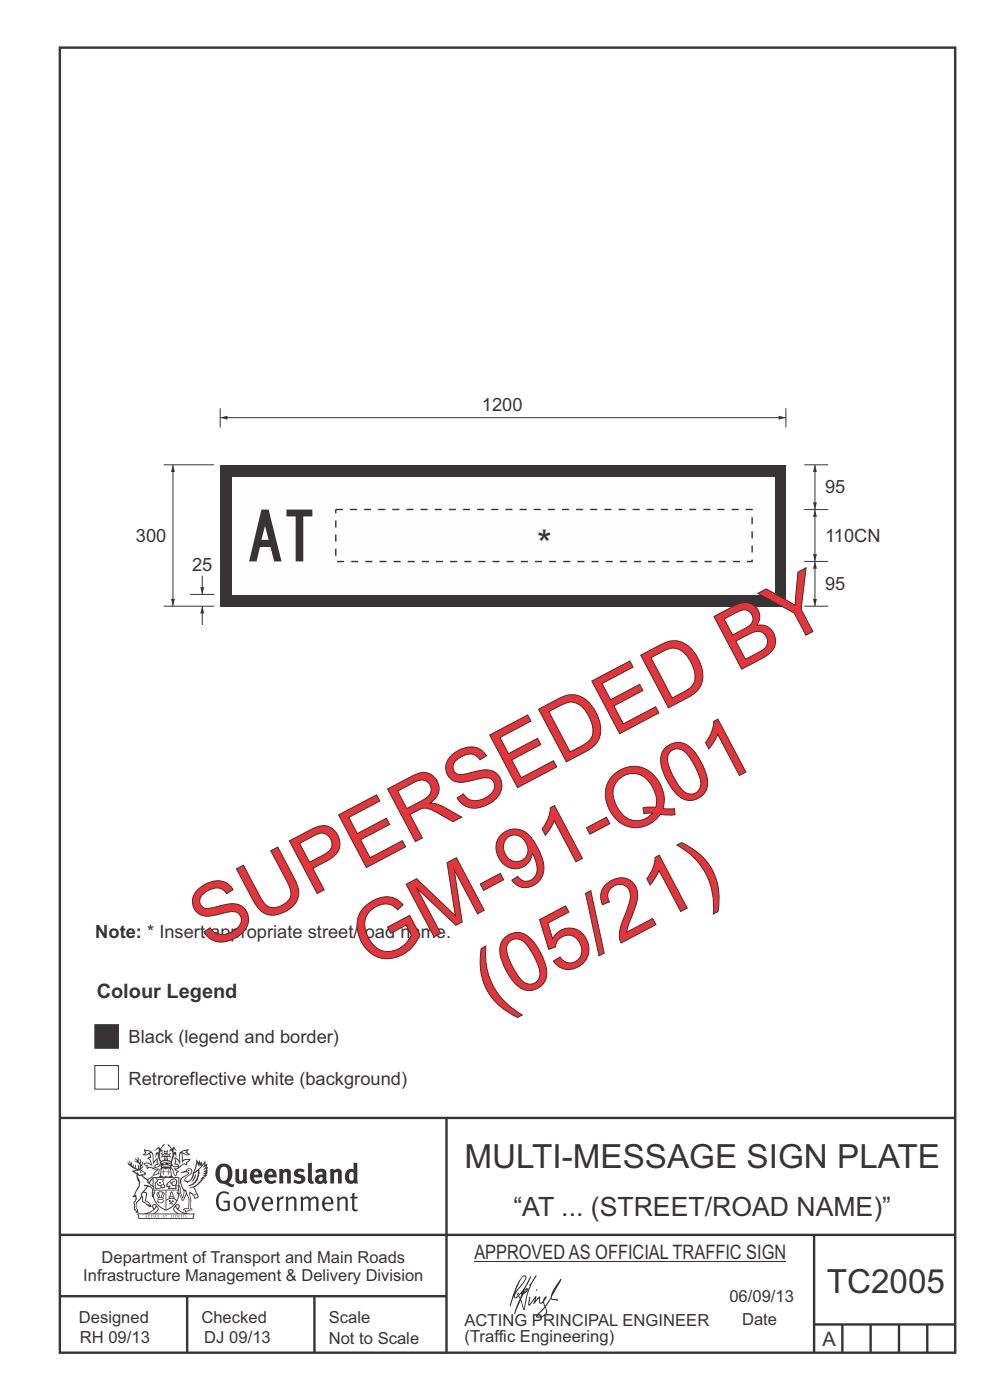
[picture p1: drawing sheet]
<svg xmlns="http://www.w3.org/2000/svg" width="210mm" height="297mm" viewBox="0 0 210 297" stroke-linecap="round" stroke-linejoin="round" font-family="sans-serif">
<g fill="none" stroke="#373435" stroke-width=".51">
<path d="M12.7 10.1h189.9v276.9h-189.9zM12.7 237.2h190M94.7 237.1v50.1M12.7 262h190M12.7 275h82M39.7 275v12M66.7 275v12M172.7 262v25M172.7 281h30M178.7 281v6M184.7 281v6M190.7 281v6"/>
<path d="M196.7 281v6"/>
</g>
<g fill="#373435">
<path d="M47 247.7a2.55 2.55 0 0 0 0 2.7l.3 .1a.81 .81 0 0 0 1-.9v-.6a1.04 1.04 0 0 0-1.1-1.4zM46.3 247.3a1.82 1.82 0 0 1 2.1-.2 1.82 1.82 0 0 1 .9 1.9 2.29 2.29 0 0 1-.8 1.9l.7 .4h.5l-.2 .5a2.87 2.87 0 0 1-2-.6 2.12 2.12 0 0 1-1.6-3.2z" fill-rule="evenodd"/>
<path d="M49.9 248.1l.8-.2v2a.46 .46 0 0 0 .3 .7 .46 .46 0 0 0 .6-.3v-2.2l.7-.2v2.4l.2 .6-.5 .3-.3-.3a1.02 1.02 0 0 1-1.2 .2 1.02 1.02 0 0 1-.6-1z" fill-rule="evenodd"/>
<path d="M54 248.7l-.1 .5h.9a.49 .49 0 0 0-.2-.6 .49 .49 0 0 0-.6 .1zM53.4 248.4a1.34 1.34 0 0 1 1.6-.3 1.34 1.34 0 0 1 .7 1.5v.2h-1.8a.77 .77 0 0 0 .5 .8 .77 .77 0 0 0 .9-.3l.3 .5a1.59 1.59 0 0 1-2 .1 1.59 1.59 0 0 1-.5-2z" fill-rule="evenodd"/>
<path d="M57.1 248.7l-.2 .5h1a.49 .49 0 0 0-.2-.6 .49 .49 0 0 0-.6 .1zM56.4 248.4a1.34 1.34 0 0 1 1.6-.3 1.34 1.34 0 0 1 .7 1.5v.2h-1.8a.77 .77 0 0 0 .5 .8 .77 .77 0 0 0 .9-.3l.4 .5a1.59 1.59 0 0 1-2.1 .1 1.59 1.59 0 0 1-.5-2z" fill-rule="evenodd"/>
<path d="M59.2 248.1l.7-.2 .1 .4a.95 .95 0 0 1 1-.3 .95 .95 0 0 1 .7 .8v2.3h-.8v-2.3a.46 .46 0 0 0-.8 .1v2.2h-.8z" fill-rule="evenodd"/>
<path d="M62.6 248.3a1.75 1.75 0 0 1 2-.1l-.2 .6-.6-.2a.43 .43 0 0 0-.6 .2l.4 .4a1.04 1.04 0 0 1 1.2 1.1 1.04 1.04 0 0 1-1.4 .9l-1.2-.4 .3-.6 1 .4 .4-.4a.88 .88 0 0 0-1-.5l-.4-.2-.1-.4z" fill-rule="evenodd"/>
<path d="M65.3 246.8l.8-.2 .1 3.8 .3 .2 .1 .5a.88 .88 0 0 1-1-.1 .88 .88 0 0 1-.3-.9z" fill-rule="evenodd"/>
<path d="M67.8 249.8a.43 .43 0 0 0-.1 .7 .43 .43 0 0 0 .7-.1v-.7zM66.8 248.4a1.7 1.7 0 0 1 2.4 .1v1.9l.3 .4-.4 .4-.5-.3a1.03 1.03 0 0 1-1.7-.1 1.03 1.03 0 0 1 .8-1.6h.7v-.4a.8 .8 0 0 0-1.2 .2z" fill-rule="evenodd"/>
<path d="M70 248.1l.7-.2 .1 .4a.95 .95 0 0 1 1-.3 .95 .95 0 0 1 .7 .8v2.3h-.8v-2.3a.46 .46 0 0 0-.8 .1v2.2h-.8z" fill-rule="evenodd"/>
<path d="M74.3 248.7a1.48 1.48 0 0 0 0 1.7l.5 .1 .2-.2v-1.5l-.3-.2zM75 246.6l.8 .2 .1 4.3h-.7l-.1-.2a1.26 1.26 0 0 1-1.4 .1 1.26 1.26 0 0 1-.5-1.4 1.29 1.29 0 0 1 .4-1.3 1.29 1.29 0 0 1 1.4-.1z" fill-rule="evenodd"/>
<path d="M46.4 253.1a1.72 1.72 0 0 1 2.3 .1l-.3 .3a1.24 1.24 0 0 0-1.4-.2 1.24 1.24 0 0 0-.6 1.3 1.49 1.49 0 0 0 1.2 2l.7-.2v-1.2h-.8l-.1-.5h1.4v2a1.93 1.93 0 0 1-2.3-.1 1.93 1.93 0 0 1-.7-2.2l.2-.7z" fill-rule="evenodd"/>
<path d="M50.4 254.4a1.65 1.65 0 0 0 .2 2.2 .99 .99 0 0 0 1-1.5 .78 .78 0 0 0-.4-.8 .78 .78 0 0 0-.8 .1zM50 254.1a1.33 1.33 0 0 1 1.6 0 1.33 1.33 0 0 1 .5 1.4 1.31 1.31 0 0 1-1.3 1.5 1.31 1.31 0 0 1-1.2-1.6v-.5z" fill-rule="evenodd"/>
<path d="M52.5 253.9l.5-.1 .8 2.6 .8-2.5h.5l-1.1 3h-.5z" fill-rule="evenodd"/>
<path d="M56.3 254.4l-.2 .7h1.3a.7 .7 0 0 0-.3-.8 .7 .7 0 0 0-.8 .1zM55.9 254.3a1.22 1.22 0 0 1 1.5-.3 1.22 1.22 0 0 1 .5 1.5h-1.8a.93 .93 0 0 0 .5 1 .93 .93 0 0 0 1.1-.2l.2 .3a1.43 1.43 0 0 1-1.8 .1 1.43 1.43 0 0 1-.6-1.7z" fill-rule="evenodd"/>
<path d="M58.7 254l.4-.2 .1 .5 .4-.3 .6-.1-.1 .5a.66 .66 0 0 0-.9 .6v1.9h-.4z" fill-rule="evenodd"/>
<path d="M60.6 254l.4-.2 .1 .5a.94 .94 0 0 1 1-.4 .94 .94 0 0 1 .8 .7v2.3h-.5l-.1-2.5a.81 .81 0 0 0-1.2 .3v2.2h-.4z" fill-rule="evenodd"/>
<path d="M63.7 254l.5-.2 .1 .5 .4-.3a.78 .78 0 0 1 1.2 .3 .9 .9 0 0 1 .9-.5 .9 .9 0 0 1 .8 .9v2.2h-.5l-.1-2.4a.67 .67 0 0 0-1.1 .2v2.2h-.5v-2.3l-.4-.3-.7 .4v2.2h-.5z" fill-rule="evenodd"/>
<path d="M69.1 254.4l-.2 .7h1.3a.7 .7 0 0 0-.3-.8 .7 .7 0 0 0-.8 .1zM68.7 254.3a1.22 1.22 0 0 1 1.5-.3 1.22 1.22 0 0 1 .5 1.5h-1.8a.93 .93 0 0 0 .4 1 .93 .93 0 0 0 1.2-.2l.2 .3a1.44 1.44 0 0 1-1.8 .1 1.44 1.44 0 0 1-.6-1.7z" fill-rule="evenodd"/>
<path d="M71.5 254l.4-.2 .1 .5a.94 .94 0 0 1 1-.4 .94 .94 0 0 1 .8 .7v2.3h-.5l-.1-2.5a.81 .81 0 0 0-1.2 .3v2.2h-.4z" fill-rule="evenodd"/>
<path d="M74.7 253.2l.5-.1v.8h.7l-.1 .4h-.6v2.2l.1 .1h.5l.1 .3a.75 .75 0 0 1-1.2-.6v-2h-.4v-.4h.4z" fill-rule="evenodd"/>
<path d="M30.8 244.1l1.1 .3-.9 .5-.4 .1 .6-.6zM31.8 244.7l.2-.1a2.44 2.44 0 0 1 .5 2l.1 .5 .6-1-.1 .5 .3 .3a.57 .57 0 0 0-.6 .8l-1-.1-.5 .1 .2-.5-.8-.2 .7-.2 .9 .5 .1-.1-.6-1.3-.2-.1 .5-.1zM30.7 243.7l-.1 .5 .2 .3-.6 .4a1.04 1.04 0 0 0 1.4-.1l.2 .7h-.3l-.2 .4a.94 .94 0 0 1 .8 1.1l-.2-.1a1.16 1.16 0 0 0-1.5-.1l.3 .4 .4 .2 .1 .5 .2 .2 .1-.2a.94 .94 0 0 1 1.1 .2h.8l-1.2 1.3a1.13 1.13 0 0 0 1.2-.3h.4v-.5l.4-.7a.83 .83 0 0 0-.6 1.1l-.3-.1-.7 .3 1.1-1.3-.5 .1-.5-.1 1.3-.5-.1-.1-.9 .3v-.3l.2-.2 .3 .1 .1-.3-.2-.4 .1-.6-.2-.3-.7 .9v-.7a1.42 1.42 0 0 0-1.6-1.8z" fill-rule="evenodd"/>
<path d="M38.5 244.5l.5-.3 .7-.1-.6 .4 .8 .4h-.3zM38.3 244.7h.2l.1 2a1.69 1.69 0 0 1 1.6-.7l-.8 .5 .1 .5a1.1 1.1 0 0 0-1.5 .6l-.1-.4-.2-.3h-.5l.3-.4-.3-.7a1.42 1.42 0 0 1 .9 1.1l.2-.1zM37.1 245.4l.1 1-.2 .3 .1 .5 .5-.1 .2 .2a.96 .96 0 0 1-1.2-.1l-.1 .1a1.06 1.06 0 0 0 1.3 .2v.1a.72 .72 0 0 1-.9 .2l.2 .5 .6 .3-.4 .1-.1 .7-.2-.4-.4-1.1-.4-.4 .4 .9a1.54 1.54 0 0 0 .7 1.2l.2-.3a.58 .58 0 0 1 .4-.7l.2-.2h-.3l-.5-.3 .9-.5a.93 .93 0 0 1 1.2-.5v.2l.2-.1 .1-.5a.99 .99 0 0 0 .7-.9l-1.3 .1-.3 .3-.1-1.5 .9 .4 .9-.3h-.4l-.5-.4 .4-.7-.6 .2a1.46 1.46 0 0 0-1.4 2.1l.1 .4-.3-.4z" fill-rule="evenodd"/>
<path d="M35.6 248.2h.2l-.1 .4 .4 .1h-.4v.5l-.1-.5-.3-.1h.3z" fill-rule="evenodd"/>
<path d="M34.6 248.2h.2v.4h.3l-.3 .1-.1 .5v-.5h-.4l.4-.1z" fill-rule="evenodd"/>
<path d="M34.3 248a.57 .57 0 0 1 .9 .2 .57 .57 0 0 1 .9-.2l.2 1.4-.2 .1a.57 .57 0 0 1-.9-.1 .69 .69 0 0 1-1.1 0zM34.2 247.3l-.3 2.1-.1 .4h2.9l-.2-.4-.3-2.1h-.2v.3l-.8-.1-.8 .1v-.3z" fill-rule="evenodd"/>
<path d="M34.2 251.6a.3 .3 0 0 0 .6 0 .3 .3 0 0 0-.6 0zM33.3 250.2l.3 .3-.3 .3a.79 .79 0 0 0 0 1.3l.8-.2-.1-.3a.55 .55 0 0 1-.7-.6h.1l.2 .3 .3 .1 .8-.1-.4-.8 .4-.3-.7 .1zM33 249.9l1.1 .2 .9-.2-.4 .7 .4 1.1a.56 .56 0 0 1-.8 .3l-.2 .1a.73 .73 0 0 1-.9 .1 .73 .73 0 0 1-.3-.9v-.4l.6-.4z" fill-rule="evenodd"/>
<path d="M35.6 251.1l.7-.5a.58 .58 0 0 1 1-.1 .58 .58 0 0 1-.4 .9l-.3-.3a.43 .43 0 0 1 .6-.3v-.1a.57 .57 0 0 0-.8 .2l-.2-.1-.3 .2 .5 .1a.55 .55 0 0 0 .8 .5v.5h-1.3l.4-.4-.2-.2-.6 .2 .2-.3-.2-.1zM35.4 251l-.1 .2a.39 .39 0 0 0 .2 .7l.3-.1-.2 .5h1.9l-.1-.8a.86 .86 0 0 0-.1-1.3 .86 .86 0 0 0-1.3 .3z" fill-rule="evenodd"/>
<path d="M36 254h.8v.2h-.8zM36.4 253l.2 .8h-.4zM36.4 252.7l-.3 .5-.1 .6h-.2v.5l-.7 .3 .2 .2a1.48 1.48 0 0 1 2.1 .1l.2-.1-.6-.5v-.5h-.2l-.1-.6z" fill-rule="evenodd"/>
<path d="M35.8 254.6l.4 .1 .1 .4 .3-.3-.2-.2a.38 .38 0 0 1 .5 .5l-.2-.2-.3 .3 .4 .2-.4 .2-.1-.3-.4 .3-.1-.1 .4-.4-.1-.1-.2 .1z" fill-rule="evenodd"/>
<path d="M34.5 253.2h.2v.2l-.2 .7-.2-.1zM33.6 254.5h.9v.2a.55 .55 0 0 1-.8 .4v-.2h-.2zM33.4 253.2h.2l.2 .8-.2 .1zM33.6 254.2h.8l.1 .1-.8 .1zM33.8 253h.5l-.2 1h-.1zM33.3 253l-.1 .3 .3 1.2a.48 .48 0 0 0-.1 .5 .48 .48 0 0 0 .5 .3l.5-.1a.49 .49 0 0 0 .2-.7l.3-1.2-.1-.3a1.42 1.42 0 0 0-1.5 0z" fill-rule="evenodd"/>
<path d="M33.7 250.8h.4l.1 .3h-.3z" fill-rule="evenodd"/>
<path d="M41.3 249.3l.3-.2-.2 .9-.6 .7h-.2l.5-.7z" fill-rule="evenodd"/>
<path d="M39.7 248.2l.3-.2 .5 .2a.88 .88 0 0 1-.6 1.1 1.22 1.22 0 0 0-.8 1.4l.5 .1a.72 .72 0 0 0 .9-.4l.5-.8 .2-.6 .8-.6v.3a2.85 2.85 0 0 1-2 2.8l.1 .1a2.13 2.13 0 0 0 1.9-1.4v-.3a2.01 2.01 0 0 0 .3-1.8l1.1-1.3-.4 1 .7-.5-.7 1 .8-.4-.8 .9 .7-.2-.9 .5 .8-.1-.8 .5h.8l-.9 .2 .3 .2h-.4l.2 .4-.3-.1 .1 .3h-.4l.2 .3h-.2a2.16 2.16 0 0 1-2 1l.1 .2h.4a.76 .76 0 0 1 .7 .7l.5 1.2-.6 .2a1.45 1.45 0 0 0-1.1-1.3l.2 1.8-.1 1.9 .4 .2a1.07 1.07 0 0 0-1.2 .4v-.3l-.5-.2a.87 .87 0 0 1 1.1 0v-.8a4.4 4.4 0 0 0-.6-3.1v-.3h-.3a2.16 2.16 0 0 1-.7-2.2l.3-.3 1.2-.8a.55 .55 0 0 0-.4-.7zM37.8 251.6a.76 .76 0 0 1 .3 1.1l.6 1.6 .4-1.6h.2a.61 .61 0 0 1-.1 .9l-.3 .9h-.2l-.7-1.6-.3 .2a1.18 1.18 0 0 0 .1-1.5zM41.8 246.7l.2 .8 .3-.5v.6l.4-.5a1.9 1.9 0 0 1-1.1 1.4l-.4 .2zM38.3 248.8l1.3-.1 .2 .1v.3l-.5 .3a1.26 1.26 0 0 0-.9 1.9l.2 .7a1.84 1.84 0 0 1 .1 2l-.4-1.3a.96 .96 0 0 0-.4-1.3l-.4 .3a.78 .78 0 0 1 0 1.3l.1 .2h.4l.4 1.1a.38 .38 0 0 0 .2 .4 .38 .38 0 0 0 .4-.1l.6-1.2a2.94 2.94 0 0 1 .4 2.5l-.1 .5h-.8l-.3 .3v.2l.4-.1 .1 .4 .2 .1a1.02 1.02 0 0 1 1.3-.4v-.4l-.3-.2 .1-1.7-.3-1.4 .1 .1a1.14 1.14 0 0 1 .8 .9 .63 .63 0 0 0 .8-.2 .63 .63 0 0 0-.1-.8l-.7-1.3 .9-.6 .2-.3 .3-.1-.1-.2h.4l-.1-.3h.3l-.1-.3 .5-.1-.2-.2 .6-.4v-.2l-.2 .1 .4-.6-.3 .1 .3-.6-.4 .2 .4-.5v-.4l-.3 .2 .2-.6-.1-.2-.4 .2v-.8l-.6 .8-.2-.7-.2 .5-.3-.8-.1 .6-.5-.8-.1 1.4-.6 1.9a1.81 1.81 0 0 1-1 1.4l-.6-.2a1.75 1.75 0 0 1 1.1-1.2 .75 .75 0 0 0 .1-1.3 .75 .75 0 0 0-1.1 .5z" fill-rule="evenodd"/>
<path d="M41.2 253.4l.3-.1 .2 .3h-.4z" fill-rule="evenodd"/>
<path d="M29.4 257.6h11.6l-.1 .8h-11.4zM31.4 257.5l.4-.2a2.48 2.48 0 0 0 1.4-1.3l.3 .6-.5 .6-.5 .3zM32.5 255.8l.3-.1 .2 .1-.3 .6zM37.2 256a2.65 2.65 0 0 0 1.8 1.5h-1.1l-.5-.3-.5-.6zM37.4 255.8l.2-.1 .3 .1-.3 .6zM29.2 257.4l.1 1.2h11.8l.2-1.1-.2-.1a4.1 4.1 0 0 1-3.3-.8l.3-.4-.1-.6a1.06 1.06 0 0 0-1.3 .9l.2 .4 .6 .6h-4.7l.3-.2a.84 .84 0 0 0 .6-.7 .84 .84 0 0 0-.5-.9l-.3-.2-.5 .1-.1 .6 .3 .4a4.2 4.2 0 0 1-3.4 .8z" fill-rule="evenodd"/>
<path d="M31 257.9l.1 .2h-.2zM31 257.8l-.3 .5 .4-.1 .2 .1z" fill-rule="evenodd"/>
<path d="M31.4 257.8h.2v.4a.25 .25 0 0 0 .2-.1 .25 .25 0 0 0-.1-.3h.1a.29 .29 0 0 1 0 .4 .29 .29 0 0 1-.4 0 .29 .29 0 0 1 0-.4z" fill-rule="evenodd"/>
<path d="M32.2 257.8a.22 .22 0 0 1 .3 .2 .22 .22 0 0 1-.3 .2zM32 257.8l.1 .5a.33 .33 0 0 0 .4-.1 .33 .33 0 0 0 0-.4 .33 .33 0 0 0-.5 0z" fill-rule="evenodd"/>
<path d="M32.9 257.9l.1 .2h-.2zM32.9 257.8l-.2 .5 .3-.1 .2 .1z" fill-rule="evenodd"/>
<path d="M33.3 257.8h.2l.1 .2 .2-.2-.2 .2 .2 .3-.3-.2v.2h-.2l.2-.3z" fill-rule="evenodd"/>
<path d="M34.7 257.9l.1 .2h-.2zM34.7 257.8l-.3 .5 .4-.1 .2 .1z" fill-rule="evenodd"/>
<path d="M35 257.8h.5h-.2v.5h-.2l.1-.5z" fill-rule="evenodd"/>
<path d="M36.2 257.8h.3h-.1v.2h.1h-.1v.3h-.2z" fill-rule="evenodd"/>
<path d="M36.7 257.8h.2v.5h-.2z" fill-rule="evenodd"/>
<path d="M37.3 257.8a.22 .22 0 0 1 .3 .2 .22 .22 0 0 1-.3 .2zM37.1 257.8v.5a.33 .33 0 0 0 .5-.1 .33 .33 0 0 0 0-.4 .33 .33 0 0 0-.5 0z" fill-rule="evenodd"/>
<path d="M37.8 257.8h.4h-.2v.2h.1h-.1v.2l.2 .1h-.4z" fill-rule="evenodd"/>
<path d="M38.4 257.8h.2l-.1 .4 .2 .1h-.3z" fill-rule="evenodd"/>
<path d="M38.9 257.8h.2v.5h-.2z" fill-rule="evenodd"/>
<path d="M39.3 257.8h.2l-.1 .1 .2 .3-.2 .1h-.1v-.1h.2z" fill-rule="evenodd"/>
<path d="M34.2 246.6a1.51 1.51 0 0 1 2.1 .2 2.67 2.67 0 0 0-2.1 0zM35.7 246.8l.5 .2v.2l-.4-.1zM34.6 246.9l.5-.1 .1 .2-.4 .1zM34.1 247.1l.2 .1-.3 .1zM35 246.1l.2-.2 .3 .2zM34.9 244.9h.2v.4h-.2zM35 244.3l.2 .2 .2-.2-.1 .4h-.2zM35.1 245.5h.2l.1 .4-.2-.2-.2 .2zM35.3 244.9h.2v.4h-.2zM34.4 244.9l.3 .1 .1 .2-.4 .2 .2-.3zM35.7 245l.3-.1-.2 .2 .2 .3-.4-.2zM32.7 244.1l1-.5-.1 1-.2-.1-.3 .1-.3 1.1 .5-1 .3 .9a1.84 1.84 0 0 1 .2 1.7l.4 .1a2.48 2.48 0 0 1 2.2 .1l.2-.3-.2-.6 .7-1.8 .4 .7-.2-1.1-.2-.1-.2 .3v-.9l.6 .4-.6-.7-.3 .1-.1 .3-.5-.8-.5-.3 .2 .4 .6 .6-.5 .8 .5-.4a2.06 2.06 0 0 1-.1 2.2l-.5-.2-.2-.6 .2-.1 .7 .2-.4-.5 .4-.5-.7 .2-.2-.1 .2-.8-.5 .4-.5-.4 .2 .8-.2 .1-.7-.2 .4 .5-.4 .5 .8-.2 .1 .1-.2 .6-.5 .3a2.02 2.02 0 0 1 0-2.3l.3 .5-.1-.6-.3-.1 .8-1.2-.4 .3-.5 .7-.2-.3a.8 .8 0 0 0-.8 .5z" fill-rule="evenodd"/>
<path d="M29.2 249.3l.3 .2a.61 .61 0 0 1 .8 .3l.3 .2a.8 .8 0 0 1 .6 1l.4 .1 .6 .6a1 1 0 0 1 .4 1l-.1 .7v-.5h-.1a.96 .96 0 0 0-.8-1.3l-.2-.2h-.7l-.1-.1-.1 .1 .1 .3h.6l-1.2 1.4-.2 .9-.4 .6a1.33 1.33 0 0 0-.5 1.8l.2 .5a1.26 1.26 0 0 1-.5-1.4l-.1-.4a1.56 1.56 0 0 0 .4-1.7l-.3 .2 .2-.5a3.2 3.2 0 0 0 .7-3zM30.4 253.1h.4a2.06 2.06 0 0 1-.1 1.6l.7 .5 .4 .5-.6-.2-.8-.6-.1-.9a.51 .51 0 0 1 .1-.9zM28.6 248.5a1.52 1.52 0 0 1 2.1 .6l-1.1 .1-.2-.1-.1-.4-.5 .1zM27.5 246.2v.9l-.3-.5-.1 .1a3.1 3.1 0 0 0 1.9 1.5l-1 .1 .5 .6 .5 .1 .1 1.1a1.84 1.84 0 0 1-.3 2.5l-.4 .9-.3 .4 .2 .1 .4-.1 .1 .4-.2 .5-.3 .2 .1 1.8 .2-.1 .3 .6h.1l.5-.1-.2-.4a1.3 1.3 0 0 1-.1-1.7l.9-1.1 .2 1.1 .5 .2 .5 .6 .1-.2 .2 .4 .5-.1a1.85 1.85 0 0 0-1.2-1.3l.1-.3a1.39 1.39 0 0 0 0-1.5h-.5l.5-.6a.66 .66 0 0 1 .9-.4 .66 .66 0 0 1 .3 .9l-.1 .4h.2v.1l-.1 .3 .2 .5 .1-.3a2.24 2.24 0 0 0 .1-2.2 .73 .73 0 0 1-.7-.6 .73 .73 0 0 1 .6-.8v-.2a.94 .94 0 0 0-.9 .8 .48 .48 0 0 1-.1-.5 .48 .48 0 0 1 .5-.3l.5-.3a.51 .51 0 0 0-.8 .2l-.4 .3-1.1-.8 .6-.1 .2-.5-1.2-.6 .5-.5v-.4l-.4 .5v-.2a.69 .69 0 0 0 .2-1.1v.5l-.2 .2v-1l-.3-.3 .1 .6-.1 .2-.4-1.2v.6l-.6-.3 .5 .6-.6-.2 .3 .3a1 1 0 0 1 .7 1.5l-.2-.8v.8l-.5-.2v-.7l-.2 .6-.2-.1-.1-.6-.2 .4-.2-.2 .1-.7-.2 .5z" fill-rule="evenodd"/>
<path d="M29.6 248.7l.2-.2 .3 .3z" fill-rule="evenodd"/>
<path d="M32.4 249.7h5.6v2.1l-.2-.2v-1.7h-5.2v2.5h5.2v-.7l.1 .2-.1 1.1v-.4h-2.5v4a4.1 4.1 0 0 0 2.6-3.6l.1-.1a4 4 0 0 1-2.8 3.9 4.2 4.2 0 0 1-2.8-4.7l.1 1.3 .1-.1a3.8 3.8 0 0 0 2.5 3.3v-4h-2.5l-.2-.8z" fill-rule="evenodd"/>
<circle cx="40" cy="248.3" r=".17"/>
</g>
<g fill="#252726">
<path d="M111.6 273.7l.2-.2-.5 .7zM110.4 274.5l.3 .1-.3 .8-.3-.5zM110.9 270.9h.5a9.3 9.3 0 0 1-2 3.1l-.1 .3 1-2.5zM110.6 271a14.7 14.7 0 0 0-2.2 4.9l-.3 1.2 .1 .1 .8-2.3a.42 .42 0 0 0 .2 .6 .42 .42 0 0 0 .6-.3l.2-.1 .3 .5-1.2 3.2h.2l1.1-2.9 .6 1.9 .2 .2 .2-.5a13.5 13.5 0 0 1 2-6.2l.5-.5-.2-.2-1.5 2.1 .3-.1a14.9 14.9 0 0 0-1.3 5.1l-.4-1.2a1.39 1.39 0 0 1 .2-1.8l.1-.2a.92 .92 0 0 0 .8-1.2 .75 .75 0 0 0-.7 .7l-.2 .2 1.6-3.4h-.1l-.4 .7a10.5 10.5 0 0 1-2.1 3.3l.1-.5a.32 .32 0 0 0-.3 .2 .32 .32 0 0 0 0 .4l-.5 .4a3.2 3.2 0 0 1 1.1-2.3l.5-.6a2.49 2.49 0 0 0 .7-1.6l-.3-.2z" fill-rule="evenodd"/>
<path d="M115.6 277.5a1.15 1.15 0 0 1 .1 1.3 1.15 1.15 0 0 1-1.2 .5h-.5zM112.3 275.1l-.3 1.7 .3 .2 1.2-1.5-.3 1.1 1.2-1.2a.94 .94 0 0 0 .3 1.2l.5-.3 .3 .9-1.2 1.3a.98 .98 0 0 0-.5 1 1.9 1.9 0 0 0 2.3-1.3l-.1-.2a1.02 1.02 0 0 1 .3-1.4l.5-1 1.5 .3-.2-.4v.2l-1.1-.1v-.3l2-3.6 .1-.2-.1-.2-1.8 2.7a6.6 6.6 0 0 1-1.5 3l-.2-.2a1.01 1.01 0 0 1 .4-1.4l.1-.2-.2-.1-.4 .4-.2 .5-.5 .4-.2-.4 .1-.9-.2-.1-.8 1 .2-1h-.1l-1.4 1.8 .2-1.5v-.1z" fill-rule="evenodd"/>
<path d="M113.7 273.6l.3 .2h-.3z" fill-rule="evenodd"/>
</g>
<path d="M20.1 226.1h5v5h-5zM100.6 267.7h66.2" fill="none" stroke="#373435" stroke-width=".21"/>
<path d="M20.1 217.4h5v5h-5z" fill-rule="evenodd" fill="#373435" stroke="#373435" stroke-width=".21"/>
<path d="M46.7 98.6h120v30h-120z" fill-rule="evenodd" fill="#373435"/>
<path d="M49.2 101.1h115v25h-115z" fill-rule="evenodd" fill="#fefefe"/>
<path d="M46.7 88.6h120" fill="none" stroke="#373435" stroke-width=".21"/>
<g fill="#373435">
<path d="M165.2 88.2l1.5 .4-1.5 .4z"/>
<path d="M46.7 88.6l1.6-.4v.8z"/>
</g>
<path d="M46.7 86.6v4.1M166.7 86.6v4.1M172.9 119.1v9.5" fill="none" stroke="#373435" stroke-width=".21"/>
<g fill="#373435">
<path d="M172.5 127.1h.8l-.4 1.5z"/>
<path d="M172.9 119.1l.4 1.6h-.8z"/>
</g>
<path d="M172.9 108.1v11" fill="none" stroke="#373435" stroke-width=".21"/>
<g fill="#373435">
<path d="M172.5 117.6h.8l-.4 1.5z"/>
<path d="M172.9 108.1l.4 1.6h-.8z"/>
</g>
<path d="M172.9 98.6v9.5M170.6 119.1h5.1M170.6 108.1h5.1M170.6 128.6h5.1" fill="none" stroke="#373435" stroke-width=".21"/>
<g fill="#373435">
<path d="M172.5 106.6h.8l-.4 1.5z"/>
<path d="M172.9 98.6l.4 1.6h-.8z"/>
</g>
<path d="M170.6 98.6h5.1M42.9 122.1v4" fill="none" stroke="#373435" stroke-width=".21"/>
<path d="M71.2 108.1h88.3v11h-88.3z" fill="none" stroke="#373435" stroke-width=".3" stroke-dasharray="1.5 1.5" stroke-linecap="butt"/>
<path d="M42.5 124.6h.8l-.4 1.5z" fill="#373435"/>
<path d="M42.9 128.6v4" fill="none" stroke="#373435" stroke-width=".21"/>
<path d="M42.9 128.6l.4 1.6h-.8z" fill="#373435"/>
<path d="M34.7 98.6h10.7M36.7 98.6v30M34.7 128.6h10.7M40.3 126.1h5.1" fill="none" stroke="#373435" stroke-width=".21"/>
<g fill="#373435">
<path d="M36.3 127.1h.8l-.4 1.5z"/>
<path d="M36.7 98.6l.4 1.6h-.8z"/>
</g>
<g font-size="17.6" fill="#ed3237">
<text x="44.4" y="201.7" transform="rotate(-28 44.4 201.7)">SUPERSEDED BY</text>
<text x="78.8" y="205.8" transform="rotate(-28 78.8 205.8)">GM-91-Q01</text>
<text x="104.4" y="214.5" transform="rotate(-28 104.4 214.5)">(05/21)</text>
</g>
<text font-size="11" fill="#373435" x="52.8" y="119.1">AT</text>
<text font-size="8" fill="#373435" x="114" y="118.2">*</text>
<g font-size="7.1" fill="#373435">
<text x="98.5" y="247.8">MULTI-MESSAGE SIGN PLATE</text>
<text x="175.4" y="274.4">TC2005</text>
</g>
<text font-size="5.6" fill="#373435" x="108.9" y="258">“AT ... (STREET/ROAD NAME)”</text>
<g font-size="4.2" fill="#373435">
<text x="20.5" y="211.7">Colour Legend</text>
<text x="100.6" y="267.2">APPROVED AS OFFICIAL TRAFFIC SIGN</text>
<text x="174.5" y="285.5">A</text>
</g>
<g font-size="3.9" fill="#373435">
<text x="102.2" y="87.1">1200</text>
<text x="175" y="104.7">95</text>
<text x="28.8" y="115">300</text>
<text x="175" y="115">110CN</text>
<text x="40.7" y="121.1">25</text>
<text x="175" y="125.2">95</text>
<text x="20.2" y="199">Note: * Insert appropriate street/road name.</text>
<text x="27.3" y="221.3">Black (legend and border)</text>
<text x="27.3" y="230.1">Retroreflective white (background)</text>
</g>
<g font-size="3.5" fill="#373435">
<text x="21.6" y="267.9">Department of Transport and Main Roads</text>
<text x="17.7" y="271.8">Infrastructure Management &amp; Delivery Division</text>
<text x="16.7" y="280.6">Designed</text>
<text x="42.7" y="280.6">Checked</text>
<text x="69.7" y="280.6">Scale</text>
<text x="98.5" y="281.4">ACTING PRINCIPAL ENGINEER</text>
<text x="154.7" y="276.1">06/09/13</text>
<text x="157.4" y="281.2">Date</text>
<text x="16.9" y="284.8">RH 09/13</text>
<text x="43.3" y="284.8">DJ 09/13</text>
<text x="69.7" y="285.2">Not to Scale</text>
<text x="98.5" y="284.8">(Traffic Engineering)</text>
</g>
</svg>
